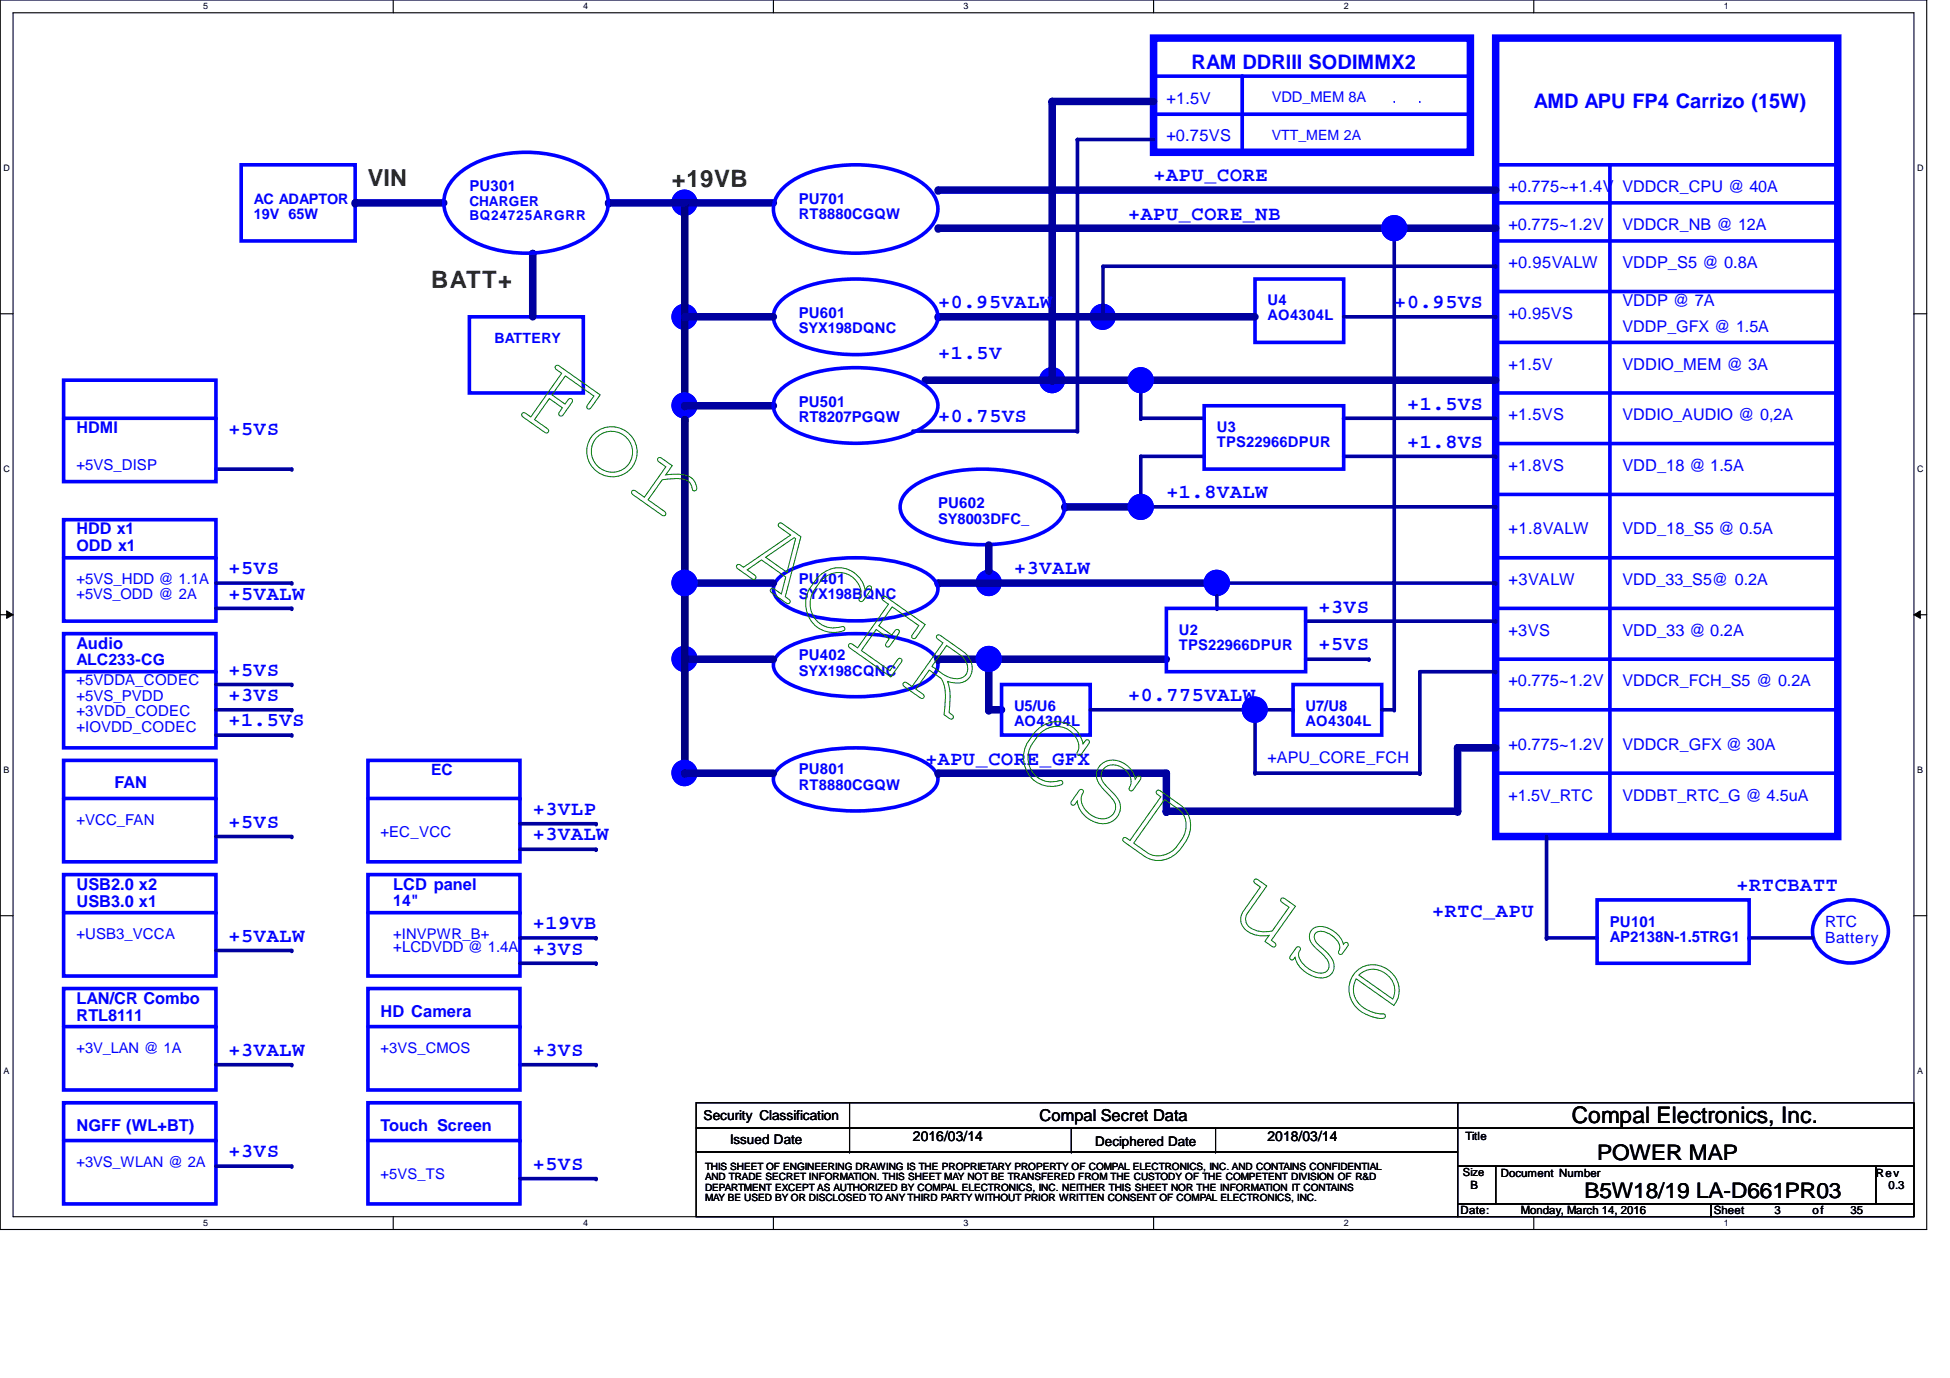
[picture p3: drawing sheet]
<svg xmlns="http://www.w3.org/2000/svg" width="297mm" height="210mm" viewBox="0 0 297 210" stroke-linecap="round" stroke-linejoin="round" font-family="sans-serif">
<path d="M0 0h293.5v187.3h-293.5zM2 1.9h289.5v183.4h-289.5z" fill="none" stroke="#000" stroke-width=".17"/>
<g fill="#fff">
<path d="M30.9 .2h.8v1.5h-.8z"/>
<path d="M30.9 185.5h.8v1.6h-.8z"/>
</g>
<path d="M59.9 0v1.9M59.9 185.3v2" fill="none" stroke="#000" stroke-width=".17"/>
<g fill="#fff">
<path d="M88.9 .2h.7v1.5h-.7z"/>
<path d="M88.9 185.5h.7v1.6h-.7z"/>
</g>
<path d="M117.8 0v1.9M117.8 185.3v2" fill="none" stroke="#000" stroke-width=".17"/>
<g fill="#fff">
<path d="M146.8 .2h.7v1.5h-.7z"/>
<path d="M146.8 185.5h.7v1.6h-.7z"/>
</g>
<path d="M175.7 0v1.9M175.7 185.3v2" fill="none" stroke="#000" stroke-width=".17"/>
<g fill="#fff">
<path d="M204.7 .2h.7v1.5h-.7z"/>
<path d="M204.7 185.5h.7v1.6h-.7z"/>
</g>
<path d="M233.6 0v1.9M233.6 185.3v2" fill="none" stroke="#000" stroke-width=".17"/>
<g fill="#fff">
<path d="M262.6 .2h.8v1.5h-.8z"/>
<path d="M262.6 185.5h.8v1.6h-.8z"/>
<path d="M.5 24.8h1v1.6h-1z"/>
<path d="M292.1 24.8h.9v1.6h-.9z"/>
<path d="M.5 70.7h1v1.5h-1z"/>
<path d="M292.1 70.7h.9v1.5h-.9z"/>
</g>
<path d="M0 47.8h2M291.5 47.8h2" fill="none" stroke="#000" stroke-width=".17"/>
<g fill="#fff">
<path d="M.5 116.5h.9v1.6h-.9z"/>
<path d="M292.1 116.5h.8v1.6h-.8z"/>
</g>
<path d="M0 93.6h2M291.5 93.6h2" fill="none" stroke="#000" stroke-width=".17"/>
<path d="M1 93l1 .6-1 .6zM291.5 93.6l1-.6v1.2z" fill="#000"/>
<path d="M1 93l1 .6-1 .6zM291.5 93.6l1-.6v1.2z" fill="none" stroke="#000" stroke-width=".15"/>
<g fill="#fff">
<path d="M.5 162.4h.9v1.5h-.9z"/>
<path d="M292.1 162.4h.8v1.5h-.8z"/>
</g>
<path d="M0 139.5h2M291.5 139.5h2" fill="none" stroke="#000" stroke-width=".17"/>
<path d="M189.2 11.6v11.6M71.5 48.3h17.4v11.6h-17.4z" fill="none" stroke="#00f" stroke-width=".55"/>
<circle cx="189.2" cy="11.6" r=".28" fill="#00f"/>
<path d="M9.7 168h23.2v15.4h-23.2zM9.7 173.7h23.2" fill="none" stroke="#00f" stroke-width=".55"/>
<circle cx="32.9" cy="173.7" r=".28" fill="#00f"/>
<path d="M175.7 17.4h48.3M277.2 139a6.5 6.5 0 0 1 9.8 .6 4.3 4.3 0 0 1-1.7 6.2 6.4 6.4 0 0 1-8.6-1.7 4.2 4.2 0 0 1 .5-5.1z" fill="none" stroke="#00f" stroke-width=".55"/>
<circle cx="224" cy="17.4" r=".28" fill="#00f"/>
<path d="M175.7 11.6h48.3" fill="none" stroke="#00f" stroke-width=".55"/>
<circle cx="224" cy="11.6" r=".28" fill="#00f"/>
<path d="M9.7 150.6h23.2v15.4h-23.2zM9.7 156.4h23.2" fill="none" stroke="#00f" stroke-width=".55"/>
<circle cx="32.9" cy="156.4" r=".28" fill="#00f"/>
<path d="M36.7 25.1h17.4v11.6h-17.4z" fill="none" stroke="#00f" stroke-width=".55"/>
<path d="M175.7 5.8h48.3v17.4h-48.3z" fill="none" stroke="#00f" stroke-width="1.1"/>
<circle cx="104.3" cy="48.3" r="1.9" fill="#00f"/>
<circle cx="104.3" cy="48.3" r="1.9" fill="none" stroke="#00f" stroke-width=".17"/>
<circle cx="104.3" cy="48.3" r="1.9" fill="#00f"/>
<circle cx="104.3" cy="48.3" r="1.9" fill="none" stroke="#00f" stroke-width=".17"/>
<circle cx="104.3" cy="30.9" r="1.92" fill="#00f"/>
<circle cx="104.3" cy="30.9" r="1.92" fill="none" stroke="#00f" stroke-width=".17"/>
<circle cx="104.3" cy="30.9" r="1.92" fill="#00f"/>
<circle cx="104.3" cy="30.9" r="1.92" fill="none" stroke="#00f" stroke-width=".17"/>
<path d="M104.3 30.9h13.5" fill="none" stroke="#0000a0" stroke-width="1.1"/>
<circle cx="104.3" cy="30.9" r=".57" fill="#0000a0"/>
<path d="M119.3 28.7a15.1 15.1 0 0 1 9.5-3.5 19.4 19.4 0 0 1 10.9 2.2 5.5 5.5 0 0 1 3.2 4.4 5.6 5.6 0 0 1-3.2 4.5 20.5 20.5 0 0 1-15.3 1.5 10.8 10.8 0 0 1-5.7-3.5 4 4 0 0 1 .6-5.6z" fill="none" stroke="#00f" stroke-width=".55"/>
<path d="M235.6 142.9h7.7" fill="none" stroke="#0000a0" stroke-width=".55"/>
<circle cx="235.6" cy="142.9" r=".28" fill="#0000a0"/>
<path d="M81.1 38.6v9.7" fill="none" stroke="#0000a0" stroke-width="1.1"/>
<circle cx="81.1" cy="38.6" r=".57" fill="#0000a0"/>
<path d="M245.2 25.1v102.3" fill="none" stroke="#00f" stroke-width=".55"/>
<circle cx="245.2" cy="25.1" r=".28" fill="#00f"/>
<path d="M227.8 25.1h52.1" fill="none" stroke="#00f" stroke-width=".55"/>
<circle cx="279.9" cy="25.1" r=".28" fill="#00f"/>
<path d="M227.8 52.2h52.1" fill="none" stroke="#00f" stroke-width=".55"/>
<circle cx="279.9" cy="52.2" r=".28" fill="#00f"/>
<path d="M227.8 36.7h52.1" fill="none" stroke="#00f" stroke-width=".55"/>
<circle cx="279.9" cy="36.7" r=".28" fill="#00f"/>
<path d="M212.4 15.5h.1M216.3 15.5h.1" fill="none" stroke="#00f" stroke-width=".17"/>
<path d="M227.8 5.8h52.1v121.6h-52.1z" fill="none" stroke="#00f" stroke-width="1.1"/>
<path d="M227.8 44.4h52.1M9.7 133.2h23.2v15.5h-23.2z" fill="none" stroke="#00f" stroke-width=".55"/>
<circle cx="279.9" cy="44.4" r=".28" fill="#00f"/>
<path d="M227.8 100.4h52.1" fill="none" stroke="#00f" stroke-width=".55"/>
<circle cx="279.9" cy="100.4" r=".28" fill="#00f"/>
<path d="M104.3 31.1v86.7" fill="none" stroke="#000080" stroke-width="1.1"/>
<circle cx="104.3" cy="31.1" r=".57" fill="#000080"/>
<path d="M92.7 30.9h11.6" fill="none" stroke="#0000a0" stroke-width="1.1"/>
<circle cx="92.7" cy="30.9" r=".57" fill="#0000a0"/>
<path d="M54.1 30.9h13.5" fill="none" stroke="#0000a0" stroke-width="1.1"/>
<circle cx="54.1" cy="30.9" r=".57" fill="#0000a0"/>
<path d="M142.9 34.8h84.9" fill="none" stroke="#0000a0" stroke-width="1.1"/>
<circle cx="142.9" cy="34.8" r=".57" fill="#0000a0"/>
<path d="M142.9 29h84.9" fill="none" stroke="#0000a0" stroke-width="1.1"/>
<circle cx="142.9" cy="29" r=".57" fill="#0000a0"/>
<path d="M227.8 92.7h52.1" fill="none" stroke="#00f" stroke-width=".55"/>
<circle cx="279.9" cy="92.7" r=".28" fill="#00f"/>
<path d="M227.8 85h52.1" fill="none" stroke="#00f" stroke-width=".55"/>
<circle cx="279.9" cy="85" r=".28" fill="#00f"/>
<path d="M227.8 75.3h52.1" fill="none" stroke="#00f" stroke-width=".55"/>
<circle cx="279.9" cy="75.3" r=".28" fill="#00f"/>
<path d="M227.8 67.6h52.1" fill="none" stroke="#00f" stroke-width=".55"/>
<circle cx="279.9" cy="67.6" r=".28" fill="#00f"/>
<path d="M227.8 59.9h52.1" fill="none" stroke="#00f" stroke-width=".55"/>
<circle cx="279.9" cy="59.9" r=".28" fill="#00f"/>
<path d="M227.8 30.9h52.1" fill="none" stroke="#00f" stroke-width=".55"/>
<circle cx="279.9" cy="30.9" r=".28" fill="#00f"/>
<path d="M164.1 21.3h11.6" fill="none" stroke="#0000a0" stroke-width=".55"/>
<circle cx="164.1" cy="21.3" r=".28" fill="#0000a0"/>
<path d="M160.3 15.5h15.4" fill="none" stroke="#0000a0" stroke-width="1.1"/>
<circle cx="160.3" cy="15.5" r=".57" fill="#0000a0"/>
<path d="M162.2 77.2h11.6" fill="none" stroke="#0000a0" stroke-width="1.1"/>
<circle cx="162.2" cy="77.2" r=".57" fill="#0000a0"/>
<path d="M191.2 42.5h13.5v9.7h-13.5zM138.6 74.5a16.6 16.6 0 0 1 9.5-3 22.3 22.3 0 0 1 10.9 1.9 5.8 5.8 0 0 1 3.1 3.1 3.2 3.2 0 0 1-1.4 3.4 16.7 16.7 0 0 1-9.5 3 22.1 22.1 0 0 1-10.9-1.9 5.8 5.8 0 0 1-3.1-3.1 3.3 3.3 0 0 1 1.4-3.4z" fill="none" stroke="#00f" stroke-width=".55"/>
<circle cx="168" cy="48.3" r="1.9" fill="#00f"/>
<circle cx="168" cy="48.3" r="1.9" fill="none" stroke="#00f" stroke-width=".17"/>
<circle cx="168" cy="48.3" r="1.9" fill="#00f"/>
<circle cx="168" cy="48.3" r="1.9" fill="none" stroke="#00f" stroke-width=".17"/>
<path d="M142.9 48.3h48.3" fill="none" stroke="#0000a0" stroke-width="1.1"/>
<circle cx="142.9" cy="48.3" r=".57" fill="#0000a0"/>
<path d="M168 40.6v7.7" fill="none" stroke="#0000a0" stroke-width=".55"/>
<circle cx="168" cy="48.3" r=".28" fill="#0000a0"/>
<path d="M168 40.6h59.8" fill="none" stroke="#0000a0" stroke-width=".55"/>
<circle cx="227.8" cy="40.6" r=".28" fill="#0000a0"/>
<path d="M69.8 26.5a16.3 16.3 0 0 1 11.9-3.2 14.2 14.2 0 0 1 9.5 4 5.2 5.2 0 0 1 0 7.2 14.2 14.2 0 0 1-9.5 4 17.3 17.3 0 0 1-10.9-2.5 6.2 6.2 0 0 1-3.1-6.1 6.3 6.3 0 0 1 2.1-3.4zM119.3 45.5a16.6 16.6 0 0 1 9.5-3 22.3 22.3 0 0 1 10.9 1.9 5.8 5.8 0 0 1 3.1 3.1 3.2 3.2 0 0 1-1.4 3.5 16.7 16.7 0 0 1-9.5 3 22.1 22.1 0 0 1-10.9-1.9 5.8 5.8 0 0 1-3.1-3.1 3.3 3.3 0 0 1 1.4-3.5z" fill="none" stroke="#00f" stroke-width=".55"/>
<circle cx="150.6" cy="88.8" r="1.92" fill="#00f"/>
<circle cx="150.6" cy="88.8" r="1.92" fill="none" stroke="#00f" stroke-width=".17"/>
<circle cx="150.6" cy="88.8" r="1.92" fill="#00f"/>
<circle cx="150.6" cy="88.8" r="1.92" fill="none" stroke="#00f" stroke-width=".17"/>
<path d="M150.6 83v3.9" fill="none" stroke="#0000a0" stroke-width="1.1"/>
<circle cx="150.6" cy="86.9" r=".57" fill="#0000a0"/>
<path d="M142.9 88.8h42.5" fill="none" stroke="#0000a0" stroke-width="1.1"/>
<circle cx="142.9" cy="88.8" r=".57" fill="#0000a0"/>
<path d="M185.4 88.8h42.4" fill="none" stroke="#0000a0" stroke-width=".55"/>
<circle cx="227.8" cy="88.8" r=".28" fill="#0000a0"/>
<path d="M118.8 99.4a13.6 13.6 0 0 1 6.7-2.5 29.4 29.4 0 0 1 13.7 1 6.1 6.1 0 0 1 3.6 2.7 2.31 2.31 0 0 1-.9 2.6 13.7 13.7 0 0 1-6.7 2.6 29 29 0 0 1-13.7-1.1 6.1 6.1 0 0 1-3.6-2.7 2.3 2.3 0 0 1 .9-2.6zM118.8 87.9a13.6 13.6 0 0 1 6.7-2.6 29.4 29.4 0 0 1 13.7 1.1 6.1 6.1 0 0 1 3.6 2.7 2.31 2.31 0 0 1-.9 2.5 13.7 13.7 0 0 1-6.7 2.6 29 29 0 0 1-13.7-1 6.1 6.1 0 0 1-3.6-2.8 2.3 2.3 0 0 1 .9-2.5z" fill="none" stroke="#00f" stroke-width=".55"/>
<path d="M204.7 48.3h23.1" fill="none" stroke="#0000a0" stroke-width=".55"/>
<circle cx="227.8" cy="48.3" r=".28" fill="#0000a0"/>
<path d="M204.7 69.5h23.1" fill="none" stroke="#0000a0" stroke-width=".55"/>
<circle cx="227.8" cy="69.5" r=".28" fill="#0000a0"/>
<path d="M175.7 77.2h52.1" fill="none" stroke="#0000a0" stroke-width=".55"/>
<circle cx="227.8" cy="77.2" r=".28" fill="#0000a0"/>
<circle cx="104.3" cy="100.4" r="1.9" fill="#00f"/>
<circle cx="104.3" cy="100.4" r="1.9" fill="none" stroke="#00f" stroke-width=".17"/>
<circle cx="104.3" cy="100.4" r="1.9" fill="#00f"/>
<circle cx="104.3" cy="100.4" r="1.9" fill="none" stroke="#00f" stroke-width=".17"/>
<path d="M104.3 88.8h13.5" fill="none" stroke="#0000a0" stroke-width="1.1"/>
<circle cx="104.3" cy="88.8" r=".57" fill="#0000a0"/>
<circle cx="104.3" cy="61.8" r="1.9" fill="#00f"/>
<circle cx="104.3" cy="61.8" r="1.9" fill="none" stroke="#00f" stroke-width=".17"/>
<circle cx="104.3" cy="61.8" r="1.9" fill="#00f"/>
<circle cx="104.3" cy="61.8" r="1.9" fill="none" stroke="#00f" stroke-width=".17"/>
<path d="M104.3 48.3h13.5" fill="none" stroke="#0000a0" stroke-width="1.1"/>
<circle cx="104.3" cy="48.3" r=".57" fill="#0000a0"/>
<path d="M266.4 142.9h9.7" fill="none" stroke="#0000a0" stroke-width=".55"/>
<circle cx="266.4" cy="142.9" r=".28" fill="#0000a0"/>
<path d="M235.6 127.4v15.5" fill="none" stroke="#0000a0" stroke-width=".55"/>
<circle cx="235.6" cy="142.9" r=".28" fill="#0000a0"/>
<path d="M243.3 137.1h23.1v9.6h-23.1z" fill="none" stroke="#00f" stroke-width=".55"/>
<path d="M150.6 108.1h2" fill="none" stroke="#0000a0" stroke-width="1.1"/>
<circle cx="150.6" cy="108.1" r=".57" fill="#0000a0"/>
<path d="M150.6 102.3v5.8" fill="none" stroke="#0000a0" stroke-width="1.1"/>
<circle cx="150.6" cy="108.1" r=".57" fill="#0000a0"/>
<path d="M142.9 100.4h34.8" fill="none" stroke="#0000a0" stroke-width="1.1"/>
<circle cx="142.9" cy="100.4" r=".57" fill="#0000a0"/>
<path d="M198.9 100.4h9.6" fill="none" stroke="#0000a0" stroke-width=".55"/>
<circle cx="208.5" cy="100.4" r=".28" fill="#0000a0"/>
<path d="M198.9 94.6h28.9" fill="none" stroke="#0000a0" stroke-width=".55"/>
<circle cx="227.8" cy="94.6" r=".28" fill="#0000a0"/>
<circle cx="185.3" cy="88.8" r="1.93" fill="#00f"/>
<circle cx="185.3" cy="88.8" r="1.93" fill="none" stroke="#00f" stroke-width=".17"/>
<circle cx="185.3" cy="88.8" r="1.93" fill="#00f"/>
<circle cx="185.3" cy="88.8" r="1.93" fill="none" stroke="#00f" stroke-width=".17"/>
<path d="M9.7 79.2h23.2v15.4h-23.2zM9.7 96.5h23.2v17.4h-23.2zM9.7 115.8h23.2v15.5h-23.2zM9.7 102.3h23.2" fill="none" stroke="#00f" stroke-width=".55"/>
<circle cx="32.9" cy="102.3" r=".28" fill="#00f"/>
<path d="M9.7 121.6h23.2" fill="none" stroke="#00f" stroke-width=".55"/>
<circle cx="32.9" cy="121.6" r=".28" fill="#00f"/>
<path d="M9.7 85h23.2" fill="none" stroke="#00f" stroke-width=".55"/>
<circle cx="32.9" cy="85" r=".28" fill="#00f"/>
<path d="M9.7 139h23.2" fill="none" stroke="#00f" stroke-width=".55"/>
<circle cx="32.9" cy="139" r=".28" fill="#00f"/>
<path d="M104.3 100.4h13.5" fill="none" stroke="#0000a0" stroke-width="1.1"/>
<circle cx="104.3" cy="100.4" r=".57" fill="#0000a0"/>
<path d="M32.9 88.8h11.5" fill="none" stroke="#0000a0" stroke-width=".55"/>
<circle cx="44.4" cy="88.8" r=".28" fill="#0000a0"/>
<path d="M32.9 71.5h11.5" fill="none" stroke="#0000a0" stroke-width=".55"/>
<circle cx="44.4" cy="71.5" r=".28" fill="#0000a0"/>
<path d="M56 139h23.2" fill="none" stroke="#00f" stroke-width=".55"/>
<circle cx="79.2" cy="139" r=".28" fill="#00f"/>
<path d="M56 115.8h23.2v15.5h-23.2zM56 133.2h23.2v15.5h-23.2zM56 121.6h23.2" fill="none" stroke="#00f" stroke-width=".55"/>
<circle cx="79.2" cy="121.6" r=".28" fill="#00f"/>
<path d="M56 173.7h23.2" fill="none" stroke="#00f" stroke-width=".55"/>
<circle cx="79.2" cy="173.7" r=".28" fill="#00f"/>
<path d="M9.7 57.9h23.2v15.5h-23.2zM9.7 63.7h23.2M56 168h23.2v15.4h-23.2z" fill="none" stroke="#00f" stroke-width=".55"/>
<circle cx="32.9" cy="63.7" r=".28" fill="#00f"/>
<path d="M32.9 177.6h11.5" fill="none" stroke="#0000a0" stroke-width=".55"/>
<circle cx="44.4" cy="177.6" r=".28" fill="#0000a0"/>
<path d="M32.9 162.2h11.5" fill="none" stroke="#0000a0" stroke-width=".55"/>
<circle cx="44.4" cy="162.2" r=".28" fill="#0000a0"/>
<path d="M32.9 144.8h11.5" fill="none" stroke="#0000a0" stroke-width=".55"/>
<circle cx="44.4" cy="144.8" r=".28" fill="#0000a0"/>
<path d="M32.9 127.4h11.5" fill="none" stroke="#0000a0" stroke-width=".55"/>
<circle cx="44.4" cy="127.4" r=".28" fill="#0000a0"/>
<path d="M32.9 112h11.5" fill="none" stroke="#0000a0" stroke-width=".55"/>
<circle cx="44.4" cy="112" r=".28" fill="#0000a0"/>
<path d="M32.9 108.1h11.5" fill="none" stroke="#0000a0" stroke-width=".55"/>
<circle cx="44.4" cy="108.1" r=".28" fill="#0000a0"/>
<path d="M32.9 104.3h11.5" fill="none" stroke="#0000a0" stroke-width=".55"/>
<circle cx="44.4" cy="104.3" r=".28" fill="#0000a0"/>
<path d="M104.3 63.9v53.9" fill="none" stroke="#000080" stroke-width="1.1"/>
<circle cx="104.3" cy="63.9" r=".57" fill="#000080"/>
<path d="M79.2 129.4h11.6" fill="none" stroke="#0000a0" stroke-width=".55"/>
<circle cx="90.8" cy="129.4" r=".28" fill="#0000a0"/>
<path d="M79.2 125.5h11.6" fill="none" stroke="#0000a0" stroke-width=".55"/>
<circle cx="90.8" cy="125.5" r=".28" fill="#0000a0"/>
<path d="M79.2 142.9h11.6" fill="none" stroke="#0000a0" stroke-width=".55"/>
<circle cx="90.8" cy="142.9" r=".28" fill="#0000a0"/>
<path d="M79.2 146.7h11.6" fill="none" stroke="#0000a0" stroke-width=".55"/>
<circle cx="90.8" cy="146.7" r=".28" fill="#0000a0"/>
<path d="M79.2 179.5h11.6" fill="none" stroke="#0000a0" stroke-width=".55"/>
<circle cx="90.8" cy="179.5" r=".28" fill="#0000a0"/>
<path d="M79.2 162.2h11.6" fill="none" stroke="#0000a0" stroke-width=".55"/>
<circle cx="90.8" cy="162.2" r=".28" fill="#0000a0"/>
<path d="M56 150.6h23.2v15.4h-23.2zM56 156.4h23.2" fill="none" stroke="#00f" stroke-width=".55"/>
<circle cx="79.2" cy="156.4" r=".28" fill="#00f"/>
<path d="M104.3 61.8h13.5" fill="none" stroke="#0000a0" stroke-width="1.1"/>
<circle cx="104.3" cy="61.8" r=".57" fill="#0000a0"/>
<path d="M164.1 21.3v44.4" fill="none" stroke="#0000a0" stroke-width=".55"/>
<circle cx="164.1" cy="21.3" r=".28" fill="#0000a0"/>
<circle cx="160.3" cy="57.9" r="1.9" fill="#00f"/>
<circle cx="160.3" cy="57.9" r="1.9" fill="none" stroke="#00f" stroke-width=".17"/>
<circle cx="160.3" cy="57.9" r="1.9" fill="#00f"/>
<circle cx="160.3" cy="57.9" r="1.9" fill="none" stroke="#00f" stroke-width=".17"/>
<path d="M160.3 15.5v42.4" fill="none" stroke="#0000a0" stroke-width="1.1"/>
<circle cx="160.3" cy="57.9" r=".57" fill="#0000a0"/>
<path d="M141 57.9h19.3" fill="none" stroke="#0000a0" stroke-width="1.1"/>
<circle cx="141" cy="57.9" r=".57" fill="#0000a0"/>
<path d="M160.3 57.9h67.5" fill="none" stroke="#0000a0" stroke-width="1.1"/>
<circle cx="160.3" cy="57.9" r=".57" fill="#0000a0"/>
<path d="M139.1 65.7h25" fill="none" stroke="#0000a0" stroke-width=".55"/>
<circle cx="164.1" cy="65.7" r=".28" fill="#0000a0"/>
<path d="M119.3 59a16.6 16.6 0 0 1 9.5-2.9 22.3 22.3 0 0 1 10.9 1.8 5.8 5.8 0 0 1 3.1 3.1 3.2 3.2 0 0 1-1.4 3.5 16.7 16.7 0 0 1-9.5 3 22.1 22.1 0 0 1-10.9-1.9 5.8 5.8 0 0 1-3.1-3.1 3.3 3.3 0 0 1 1.4-3.5z" fill="none" stroke="#00f" stroke-width=".55"/>
<path d="M204.7 63.7h23.1" fill="none" stroke="#0000a0" stroke-width=".55"/>
<circle cx="204.7" cy="63.7" r=".28" fill="#0000a0"/>
<path d="M185.4 90.8v1.9" fill="none" stroke="#0000a0" stroke-width=".55"/>
<circle cx="185.4" cy="92.7" r=".28" fill="#0000a0"/>
<path d="M177.7 92.7h21.2v9.6h-21.2z" fill="none" stroke="#00f" stroke-width=".55"/>
<path d="M173.8 69.5h9.6" fill="none" stroke="#0000a0" stroke-width=".55"/>
<circle cx="173.8" cy="69.5" r=".28" fill="#0000a0"/>
<path d="M173.8 69.5v5.8" fill="none" stroke="#0000a0" stroke-width=".55"/>
<circle cx="173.8" cy="75.3" r=".28" fill="#0000a0"/>
<circle cx="104.3" cy="88.8" r="1.92" fill="#00f"/>
<circle cx="104.3" cy="88.8" r="1.92" fill="none" stroke="#00f" stroke-width=".17"/>
<circle cx="104.3" cy="88.8" r="1.92" fill="#00f"/>
<circle cx="104.3" cy="88.8" r="1.92" fill="none" stroke="#00f" stroke-width=".17"/>
<circle cx="104.3" cy="117.7" r="1.92" fill="#00f"/>
<circle cx="104.3" cy="117.7" r="1.92" fill="none" stroke="#00f" stroke-width=".17"/>
<circle cx="104.3" cy="117.7" r="1.92" fill="#00f"/>
<circle cx="104.3" cy="117.7" r="1.92" fill="none" stroke="#00f" stroke-width=".17"/>
<path d="M118.8 116.8a13.6 13.6 0 0 1 6.7-2.5 29.4 29.4 0 0 1 13.7 1 6.1 6.1 0 0 1 3.6 2.7 2.31 2.31 0 0 1-.9 2.6 13.7 13.7 0 0 1-6.7 2.5 29 29 0 0 1-13.7-1 6.1 6.1 0 0 1-3.6-2.7 2.3 2.3 0 0 1 .9-2.6z" fill="none" stroke="#00f" stroke-width=".55"/>
<path d="M104.3 117.8h13.5" fill="none" stroke="#0000a0" stroke-width="1.1"/>
<circle cx="104.3" cy="117.8" r=".57" fill="#0000a0"/>
<path d="M142.9 117.8h34.8" fill="none" stroke="#0000a0" stroke-width="1.1"/>
<circle cx="142.9" cy="117.8" r=".57" fill="#0000a0"/>
<circle cx="150.6" cy="100.4" r="1.9" fill="#00f"/>
<circle cx="150.6" cy="100.4" r="1.9" fill="none" stroke="#00f" stroke-width=".17"/>
<path d="M152.6 104.3h13.5v7.7h-13.5z" fill="none" stroke="#00f" stroke-width=".55"/>
<circle cx="150.6" cy="100.4" r="1.9" fill="#00f"/>
<circle cx="150.6" cy="100.4" r="1.9" fill="none" stroke="#00f" stroke-width=".17"/>
<path d="M227.8 108.1h52.1" fill="none" stroke="#00f" stroke-width=".55"/>
<circle cx="279.9" cy="108.1" r=".28" fill="#00f"/>
<path d="M227.8 117.8h52.1" fill="none" stroke="#00f" stroke-width=".55"/>
<circle cx="279.9" cy="117.8" r=".28" fill="#00f"/>
<path d="M166.1 108.1h30.9" fill="none" stroke="#0000a0" stroke-width=".55"/>
<circle cx="197" cy="108.1" r=".28" fill="#0000a0"/>
<path d="M197 104.3h13.5v7.7h-13.5z" fill="none" stroke="#00f" stroke-width=".55"/>
<path d="M173.8 63.7h9.6" fill="none" stroke="#0000a0" stroke-width=".55"/>
<circle cx="173.8" cy="63.7" r=".28" fill="#0000a0"/>
<path d="M173.8 57.9v5.8" fill="none" stroke="#0000a0" stroke-width=".55"/>
<circle cx="173.8" cy="63.7" r=".28" fill="#0000a0"/>
<circle cx="173.8" cy="57.9" r="1.9" fill="#00f"/>
<circle cx="173.8" cy="57.9" r="1.9" fill="none" stroke="#00f" stroke-width=".17"/>
<circle cx="173.8" cy="57.9" r="1.9" fill="#00f"/>
<circle cx="173.8" cy="57.9" r="1.9" fill="none" stroke="#00f" stroke-width=".17"/>
<path d="M212.4 34.8v73.3" fill="none" stroke="#0000a0" stroke-width=".55"/>
<circle cx="212.4" cy="34.8" r=".28" fill="#0000a0"/>
<path d="M183.4 61.8h21.3v9.7h-21.3z" fill="none" stroke="#00f" stroke-width=".55"/>
<path d="M210.5 108.1h1.9" fill="none" stroke="#0000a0" stroke-width=".55"/>
<circle cx="212.4" cy="108.1" r=".28" fill="#0000a0"/>
<circle cx="212.4" cy="34.8" r="1.9" fill="#00f"/>
<circle cx="212.4" cy="34.8" r="1.9" fill="none" stroke="#00f" stroke-width=".17"/>
<circle cx="212.4" cy="34.8" r="1.9" fill="#00f"/>
<circle cx="212.4" cy="34.8" r="1.9" fill="none" stroke="#00f" stroke-width=".17"/>
<path d="M191.2 117.8h25.1" fill="none" stroke="#0000a0" stroke-width=".55"/>
<circle cx="216.3" cy="117.8" r=".28" fill="#0000a0"/>
<circle cx="173.8" cy="77.2" r="1.9" fill="#00f"/>
<circle cx="173.8" cy="77.2" r="1.9" fill="none" stroke="#00f" stroke-width=".17"/>
<circle cx="173.8" cy="77.2" r="1.9" fill="#00f"/>
<circle cx="173.8" cy="77.2" r="1.9" fill="none" stroke="#00f" stroke-width=".17"/>
<path d="M191.2 108.1v9.7" fill="none" stroke="#0000a0" stroke-width=".55"/>
<circle cx="191.2" cy="117.8" r=".28" fill="#0000a0"/>
<path d="M177.7 123.6h44.3" fill="none" stroke="#0000a0" stroke-width="1.1"/>
<circle cx="177.7" cy="123.6" r=".57" fill="#0000a0"/>
<path d="M216.3 102.3h11.5" fill="none" stroke="#0000a0" stroke-width=".55"/>
<circle cx="227.8" cy="102.3" r=".28" fill="#0000a0"/>
<path d="M216.3 102.3v15.5" fill="none" stroke="#0000a0" stroke-width=".55"/>
<circle cx="216.3" cy="117.8" r=".28" fill="#0000a0"/>
<path d="M222 113.9v9.7" fill="none" stroke="#0000a0" stroke-width="1.1"/>
<circle cx="222" cy="123.6" r=".57" fill="#0000a0"/>
<circle cx="191.1" cy="108.1" r="1.92" fill="#00f"/>
<circle cx="191.1" cy="108.1" r="1.92" fill="none" stroke="#00f" stroke-width=".17"/>
<circle cx="191.1" cy="108.1" r="1.92" fill="#00f"/>
<circle cx="191.1" cy="108.1" r="1.92" fill="none" stroke="#00f" stroke-width=".17"/>
<path d="M177.7 117.8v5.8" fill="none" stroke="#0000a0" stroke-width="1.1"/>
<circle cx="177.7" cy="123.6" r=".57" fill="#0000a0"/>
<path d="M222 113.9h5.8" fill="none" stroke="#0000a0" stroke-width="1.1"/>
<circle cx="222" cy="113.9" r=".57" fill="#0000a0"/>
<path d="M32.9 92.7h11.5" fill="none" stroke="#0000a0" stroke-width=".55"/>
<circle cx="44.4" cy="92.7" r=".28" fill="#0000a0"/>
<g fill="none" stroke="#000" stroke-width=".17">
<path d="M106 168h116v3.8h-116zM106 171.8h116v3.7h-116zM106 175.5h116v9.8h-116zM129.4 171.8h.1M129.4 175.5h.1M129.4 168v7.5M163.2 175.5h.1M163.2 171.8v3.7M185.2 175.5h.1M185.2 171.8v3.7M222 168h69.5v3.8h-69.5zM222 171.8h69.5v5.8h-69.5z"/>
<path d="M222 177.6h5.8v5.8h-5.8zM227.8 177.6h57.9v5.8h-57.9zM285.7 177.6h5.8v5.8h-5.8zM222 183.4h38.6v1.9h-38.6zM260.6 183.4h30.9v1.9h-30.9z"/>
</g>
<g fill="none" stroke="#008000" stroke-width=".15">
<path d="M84.6 55.8l.2-.1 .4 .1 6.2 4.4-1.3 1.9-.4 .2h-.2l-.1-.4 1.1-1.6-4.4-3-2 2.8 2 1.5 .6-.8a.34 .34 0 0 1 .4 0 .34 .34 0 0 1 .1 .3l-1.6 2.2a.34 .34 0 0 1-.3 0 .34 .34 0 0 1-.2-.3l.6-.9-2-1.4-2.3 3.2 2.1 1.5 .1 .2-.2 .3-.5-.1-3.2-2.3-.2-.3 .2-.3h.2l1 .6 4.7-6.6-1-.8zM90.6 66a3.8 3.8 0 0 1 6.3 1.7 3.8 3.8 0 0 1-4.5 4.8 3.8 3.8 0 0 1-1.8-6.5zM91.1 66.4a3.1 3.1 0 0 1 5.2 1.8 3.1 3.1 0 0 1-4.2 3.5 3.1 3.1 0 0 1-1-5.3zM100.2 69.8l.4-.1 .2 .1 1.6 1.1-1 1.4 1.6-.1a2.77 2.77 0 0 1 2.9 1.4l.2 .4a.56 .56 0 0 1-.2 .7 .33 .33 0 0 1-.5-.3 1.79 1.79 0 0 0-2.1-1.5l-2.4 .2-2.2 3 2.5 1.8 .2 .4-.2 .3-.4-.2-4.4-3-.2-.4 .2-.3h.2l1.6 1 3.2-4.6-1.2-.9zM112.2 86.1l.4-.1 .7 .4 7.1-4.9-1.8-1.3a.34 .34 0 0 1 0-.4 .34 .34 0 0 1 .3-.1l3.1 2.1-2.4 9.1 .7 .5a.34 .34 0 0 1 0 .4 .34 .34 0 0 1-.3 .1l-2.4-1.6-.3-.4 .3-.3h.1l1.3 .9 .7-2.6-3.7-2.6-2.2 1.5 1.3 1 .1 .1-.3 .4-.4-.2-2.1-1.4-.2-.4zM116.6 84.9l4.4-3 .2 .1-1.3 5.2zM124.6 87.9a4.1 4.1 0 0 1 4.2-1.3 4.1 4.1 0 0 1 3 3.3l.4-.6 .2-.1 .3 .2-.1 .5-1.2 1.7h-.4l-.1-.3a2.19 2.19 0 0 0-.3-2.6 3.5 3.5 0 0 0-5.8 .1 4.6 4.6 0 0 0-1.3 3.8 3.6 3.6 0 0 0 4.9 2.8 .33 .33 0 0 1 .3 .3 .33 .33 0 0 1-.2 .4 4.3 4.3 0 0 1-4.4-.9 4.3 4.3 0 0 1-1.3-4.4 8.1 8.1 0 0 1 1.8-2.9zM134.4 91l.2-.2 .4 .1 5.9 4.2-1.3 2-.4 .2-.2-.1-.1-.3 1.1-1.6-4.1-2.9-2 2.9 2 1.4 .4-.6 .4-.2 .3 .2-.1 .4-1.3 1.8-.4 .3-.3-.2v-.2l.6-.9-2-1.4-2.3 3.2 4.3 3.1 1.4-1.9h.4l.1 .2-.1 .4-1.6 2.2-6.2-4.4-.3-.3 .3-.4h.2l.9 .7 4.7-6.7-.9-.7zM142.7 96.8l.2-.1 .4 .1 3.4 2.4a2.79 2.79 0 0 1 .6 4.4 3 3 0 0 1-3 .2l.4 1.5-.1 3.3 .6 .4v.2l-.2 .3-.4-.1-.8-.5 .2-2a5.7 5.7 0 0 0-.6-3.5l-1.8-1.3-2.1 2.9 1.2 .9 .1 .2-.2 .3-.5-.1-2.3-1.7-.3-.4 .3-.3h.2l.9 .7 4.7-6.7-.9-.7zM144.2 98.3l2.1 1.5a2.28 2.28 0 0 1 .8 3 2.38 2.38 0 0 1-3 .2l-2.1-1.5zM157.8 111.4a4.1 4.1 0 0 1 4.2-1.3 4.1 4.1 0 0 1 3 3.2l.4-.6h.2l.3 .2-.1 .4-1.2 1.7h-.4l-.2-.3a2.19 2.19 0 0 0-.2-2.6 3.5 3.5 0 0 0-5.8 .2 4.6 4.6 0 0 0-1.4 3.7 3.6 3.6 0 0 0 5 2.9 .33 .33 0 0 1 .3 .3 .33 .33 0 0 1-.2 .3 4.3 4.3 0 0 1-4.4-.8 4.3 4.3 0 0 1-1.3-4.4 8.1 8.1 0 0 1 1.8-2.9zM167.8 116.3a3.3 3.3 0 0 1 4.6 1.1l.5 1.3 .4-.4 .2-.1 .3 .2-.1 .4-1.2 1.6a.33 .33 0 0 1-.4 0 .33 .33 0 0 1-.1-.3 2.37 2.37 0 0 0-1.5-3.4 1.81 1.81 0 0 0-2 .1 1.81 1.81 0 0 0-.7 1.9l.3 .5a15 15 0 0 1 2.4 2.9 2.6 2.6 0 0 1-.7 2.8 2.6 2.6 0 0 1-2.8 .4 4 4 0 0 1-2.9-3.3l-.5 .6-.1 .1-.4-.3 .1-.4 1.3-1.7a.34 .34 0 0 1 .4 0 .34 .34 0 0 1 .1 .3 2.53 2.53 0 0 0 1.1 3.5 2.5 2.5 0 0 0 3.5-.2 2.06 2.06 0 0 0-.6-2.7l-.9-1a2.63 2.63 0 0 1-.7-3.4z"/>
<path d="M176.2 120.5l.3-.1 .3 .1 3 2.1a4.1 4.1 0 0 1 .7 5.8 4.8 4.8 0 0 1-4.3 2.7l-1.3-.3-.6-.4-3-2.1-.3-.4 .2-.3h.2l.7 .4 4.7-6.6-.6-.5zM177.4 121.8l2 1.4a3.3 3.3 0 0 1 .6 4.7 4.2 4.2 0 0 1-3.5 2.5l-1.2-.2-2.6-1.8zM191.1 134l.3-.1 1.6 1.1-3 4.1a1.61 1.61 0 0 0 .9 2.5 4.3 4.3 0 0 0 2.9 .2l2.6-3.6-1.3-.9v-.4l.4-.1 1.8 1.2-3.6 5.2 .6 .5 .1 .2-.3 .3-.4-.1-1-.7 .6-.9a3.9 3.9 0 0 1-4.1-1.6 2.1 2.1 0 0 1 .2-2.2l2.6-3.6-.9-.7zM200 141.4a2.81 2.81 0 0 1 3.2 .5 3.4 3.4 0 0 1 1.4 1.9 .44 .44 0 0 1 .6-.2l.2 .3-.1 .3-.9 1.1h-.4a.66 .66 0 0 1 .1-.8 2.82 2.82 0 0 0-2.3-2.5 1.21 1.21 0 0 0-1.6 .4v.5l.2 .5 1.3 1.3a3 3 0 0 1 1.4 3.2 2.14 2.14 0 0 1-2.8 .9 4.3 4.3 0 0 1-3-3l-.3 .4a.34 .34 0 0 1-.4 0 .34 .34 0 0 1-.1-.4l.9-1.4 .4-.2 .2 .1a.39 .39 0 0 1-.1 .6 1.55 1.55 0 0 0 .4 1.7 3.8 3.8 0 0 0 3.2 1.6 1.3 1.3 0 0 0 .5-2.3l-1.4-1.3a2.13 2.13 0 0 1-.9-2.8zM206.7 147.9a3.9 3.9 0 0 1 5.1 .1 3.9 3.9 0 0 1 .5 5.2l-5.7-4.1a3.4 3.4 0 0 0 2 4.9l1.1 .3 .9 .1a.34 .34 0 0 1 .4 .2 .34 .34 0 0 1 0 .4 2.12 2.12 0 0 1-1.9-.1 4.5 4.5 0 0 1-3.5-5l.2-.7 .4-.8zM207 148.5a3.2 3.2 0 0 1 4-.2 3.2 3.2 0 0 1 1.2 3.9z"/>
</g>
<g font-size="3.6" fill="#800000">
<text x="56" y="28.4">VIN</text>
<text x="102.4" y="28.5">+19VB</text>
<text x="65.7" y="43.9">BATT+</text>
</g>
<text font-size="3.5" x="239.4" y="171.1">Compal Electronics, Inc.</text>
<g font-size="3.3">
<text x="243.3" y="176.7">POWER MAP</text>
<text x="241.3" y="182.5">B5W18/19 LA-D661PR03</text>
</g>
<g font-size="3" fill="#00f">
<text x="181.5" y="10.6">RAM DDRIII SODIMMX2</text>
<text x="233.6" y="16.4">AMD APU FP4 Carrizo (15W)</text>
<text x="175.7" y="27.6">+APU_CORE</text>
<text x="171.9" y="33.4">+APU_CORE_NB</text>
<text x="142.9" y="46.9">+0.95VALW</text>
<text x="212.4" y="46.9">+0.95VS</text>
<text x="142.9" y="54.7">+1.5V</text>
<text x="142.9" y="64.3">+0.75VS</text>
<text x="214.3" y="62.4">+1.5VS</text>
<text x="34.8" y="66.3">+5VS</text>
<text x="214.3" y="68.2">+1.8VS</text>
<text x="177.7" y="75.9">+1.8VALW</text>
<text x="34.8" y="87.5">+5VS</text>
<text x="154.5" y="87.5">+3VALW</text>
<text x="34.8" y="91.4">+5VALW</text>
<text x="200.8" y="93.3">+3VS</text>
<text x="200.8" y="99.1">+5VS</text>
<text x="34.8" y="106.8">+3VS</text>
<text x="34.8" y="103">+5VS</text>
<text x="171.9" y="106.8">+0.775VALW</text>
<text x="34.8" y="110.7">+1.5VS</text>
<text x="141" y="116.5">+APU_CORE_GFX</text>
<text x="81.1" y="124.2">+3VLP</text>
<text x="34.8" y="126.1">+5VS</text>
<text x="81.1" y="128">+3VALW</text>
<text x="264.5" y="135.8">+RTCBATT</text>
<text x="34.8" y="143.5">+5VALW</text>
<text x="81.1" y="141.6">+19VB</text>
<text x="218.2" y="139.6">+RTC_APU</text>
<text x="81.1" y="145.4">+3VS</text>
<text x="34.8" y="160.9">+3VALW</text>
<text x="81.1" y="160.9">+3VS</text>
<text x="34.8" y="176.3">+3VS</text>
<text x="81.1" y="178.2">+5VS</text>
</g>
<g font-size="2.5" fill="#00f">
<text x="177.7" y="15.8">+1.5V</text>
<text x="177.7" y="21.5">+0.75VS</text>
<text x="229.8" y="29.3">+0.775~+1.4V</text>
<text x="247.1" y="29.3">VDDCR_CPU @ 40A</text>
<text x="229.8" y="35.1">+0.775~1.2V</text>
<text x="247.1" y="35.1">VDDCR_NB @ 12A</text>
<text x="229.8" y="40.9">+0.95VALW</text>
<text x="247.1" y="40.9">VDDP_S5 @ 0.8A</text>
<text x="247.1" y="46.7">VDDP @ 7A</text>
<text x="229.8" y="48.6">+0.95VS</text>
<text x="247.1" y="50.5">VDDP_GFX @ 1.5A</text>
<text x="229.8" y="56.3">+1.5V</text>
<text x="247.1" y="56.3">VDDIO_MEM @ 3A</text>
<text x="11.6" y="66">HDMI</text>
<text x="229.8" y="64.1">+1.5VS</text>
<text x="247.1" y="64.1">VDDIO_AUDIO @ 0,2A</text>
<text x="229.8" y="71.8">+1.8VS</text>
<text x="247.1" y="71.8">VDD_18 @ 1.5A</text>
<text x="11.6" y="81.4">HDD x1</text>
<text x="11.6" y="83.9">ODD x1</text>
<text x="229.8" y="81.4">+1.8VALW</text>
<text x="247.1" y="81.4">VDD_18_S5 @ 0.5A</text>
<text x="229.8" y="89.1">+3VALW</text>
<text x="247.1" y="89.1">VDD_33_S5@ 0.2A</text>
<text x="11.6" y="98.8">Audio</text>
<text x="229.8" y="96.9">+3VS</text>
<text x="247.1" y="96.9">VDD_33 @ 0.2A</text>
<text x="229.8" y="104.6">+0.775~1.2V</text>
<text x="247.1" y="104.6">VDDCR_FCH_S5 @ 0.2A</text>
<text x="193.1" y="116.2">+APU_CORE_FCH</text>
<text x="229.8" y="114.2">+0.775~1.2V</text>
<text x="247.1" y="114.2">VDDCR_GFX @ 30A</text>
<text x="17.4" y="120.1">FAN</text>
<text x="229.8" y="122">+1.5V_RTC</text>
<text x="247.1" y="122">VDDBT_RTC_G @ 4.5uA</text>
<text x="11.6" y="135.6">USB2.0 x2</text>
<text x="59.9" y="135.6">LCD panel</text>
<text x="11.6" y="138.1">USB3.0 x1</text>
<text x="11.6" y="152.9">LAN/CR Combo</text>
<text x="11.6" y="155.5">RTL8111</text>
<text x="58" y="154.9">HD Camera</text>
<text x="11.6" y="172.2">NGFF (WL+BT)</text>
<text x="58" y="172.2">Touch Screen</text>
</g>
<text font-size="2.5" x="158.4" y="170.8">Compal Secret Data</text>
<g font-size="2.4" fill="#00f">
<text x="11.6" y="101.3">ALC233-CG</text>
<text x="65.7" y="118">EC</text>
<text x="59.9" y="138">14&quot;</text>
<text x="278" y="141.2">RTC</text>
<text x="278" y="143.7">Battery</text>
</g>
<g font-size="2.3" fill="#00f">
<text x="71.5" y="29.2">PU301</text>
<text x="121.7" y="31.1">PU701</text>
<text x="121.7" y="48.5">PU601</text>
<text x="121.7" y="62">PU501</text>
<text x="121.7" y="64.3">RT8207PGQW</text>
<text x="11.6" y="71.6">+5VS_DISP</text>
<text x="142.9" y="77.4">PU602</text>
<text x="11.6" y="88.9">+5VS_HDD @ 1.1A</text>
<text x="121.7" y="89">PU401</text>
<text x="121.7" y="100.6">PU402</text>
<text x="11.6" y="104.4">+5VDDA_CODEC</text>
<text x="11.6" y="106.8">+5VS_PVDD</text>
<text x="11.6" y="109.1">+3VDD_CODEC</text>
<text x="11.6" y="111.5">+IOVDD_CODEC</text>
<text x="121.7" y="117.9">PU801</text>
<text x="11.6" y="125.6">+VCC_FAN</text>
<text x="58" y="127.6">+EC_VCC</text>
<text x="11.6" y="143">+USB3_VCCA</text>
<text x="245.2" y="141.1">PU101</text>
<text x="245.2" y="143.5">AP2138N-1.5TRG1</text>
<text x="59.9" y="144.9">+LCDVDD @ 1.4A</text>
</g>
<g font-size="2.2" fill="#00f">
<text x="193.7" y="15.6">VDD_MEM 8A</text>
<text x="193.7" y="21.3">VTT_MEM 2A</text>
<text x="38.6" y="31">AC ADAPTOR</text>
<text x="38.6" y="33.3">19V 65W</text>
<text x="121.7" y="33.4">RT8880CGQW</text>
<text x="193.1" y="46.5">U4</text>
<text x="75.3" y="52.2">BATTERY</text>
<text x="121.7" y="50.8">SYX198DQNC</text>
<text x="193.1" y="48.8">AO4304L</text>
<text x="185.4" y="65.8">U3</text>
<text x="185.4" y="68.1">TPS22966DPUR</text>
<text x="142.9" y="79.8">SY8003DFC_</text>
<text x="11.6" y="91.3">+5VS_ODD @ 2A</text>
<text x="121.7" y="91.3">SYX198BQNC</text>
<text x="179.6" y="96.7">U2</text>
<text x="179.6" y="99">TPS22966DPUR</text>
<text x="121.7" y="102.9">SYX198CQNC</text>
<text x="154.5" y="108.2">U5/U6</text>
<text x="154.5" y="110.6">AO4304L</text>
<text x="198.9" y="108.2">U7/U8</text>
<text x="198.9" y="110.6">AO4304L</text>
<text x="121.7" y="120.3">RT8880CGQW</text>
<text x="59.9" y="143">+INVPWR_B+</text>
<text x="11.6" y="160.4">+3V_LAN @ 1A</text>
<text x="58" y="160.4">+3VS_CMOS</text>
<text x="11.6" y="177.7">+3VS_WLAN @ 2A</text>
<text x="58" y="179.7">+5VS_TS</text>
</g>
<g font-size="2.1" fill="#00f">
<text x="71.5" y="31.3">CHARGER</text>
<text x="71.5" y="33.5">BQ24725ARGRR</text>
</g>
<g font-size="2.1">
<text x="107.2" y="170.6">Security Classification</text>
<text x="139.1" y="173.8">2016/03/14</text>
<text x="193.1" y="173.8">2018/03/14</text>
</g>
<g font-size="2">
<text x="111.2" y="174.3">Issued Date</text>
<text x="166.8" y="174.5">Deciphered Date</text>
</g>
<g font-size="1.7">
<text x="223.2" y="173.6">Title</text>
<text x="222.8" y="179.2">Size</text>
<text x="228.6" y="179.2">Document Number</text>
<text x="285.7" y="179.2">Rev</text>
<text x="222.5" y="185">Date:</text>
<text x="224" y="181.1">B</text>
<text x="231.7" y="185">Monday, March 14, 2016</text>
<text x="261.1" y="185">Sheet</text>
<text x="270.3" y="185">3</text>
<text x="276.1" y="185">of</text>
<text x="281.9" y="185">35</text>
<text x="287.7" y="181.1">0.3</text>
</g>
<g font-size="1.5">
<text x="107.4" y="178.2">THIS SHEET OF ENGINEERING DRAWING IS THE PROPRIETARY PROPERTY OF COMPAL ELECTRONICS, INC. AND CONTAINS CONFIDENTIAL</text>
<text x="107.4" y="179.8">AND TRADE SECRET INFORMATION. THIS SHEET MAY NOT BE TRANSFERED FROM THE CUSTODY OF THE COMPETENT DIVISION OF R&amp;D</text>
<text x="107.4" y="181.4">DEPARTMENT EXCEPT AS AUTHORIZED BY COMPAL ELECTRONICS, INC. NEITHER THIS SHEET NOR THE INFORMATION IT CONTAINS</text>
<text x="107.4" y="182.9">MAY BE USED BY OR DISCLOSED TO ANY THIRD PARTY WITHOUT PRIOR WRITTEN CONSENT OF COMPAL ELECTRONICS, INC.</text>
</g>
<g font-size="1.4">
<text x="30.9" y="1.4">5</text>
<text x="88.9" y="1.4">4</text>
<text x="146.8" y="1.4">3</text>
<text x="204.7" y="1.4">2</text>
<text x="262.6" y="1.4">1</text>
<text x=".5" y="26.1">D</text>
<text x="292.1" y="26.1">D</text>
<text x=".5" y="71.9">C</text>
<text x="292.1" y="71.9">C</text>
<text x=".5" y="117.8">B</text>
<text x="292.1" y="117.8">B</text>
<text x=".5" y="163.6">A</text>
<text x="292.1" y="163.6">A</text>
<text x="30.9" y="186.8">5</text>
<text x="88.9" y="186.8">4</text>
<text x="146.8" y="186.8">3</text>
<text x="204.7" y="186.8">2</text>
<text x="262.6" y="186.8">1</text>
</g>
</svg>
